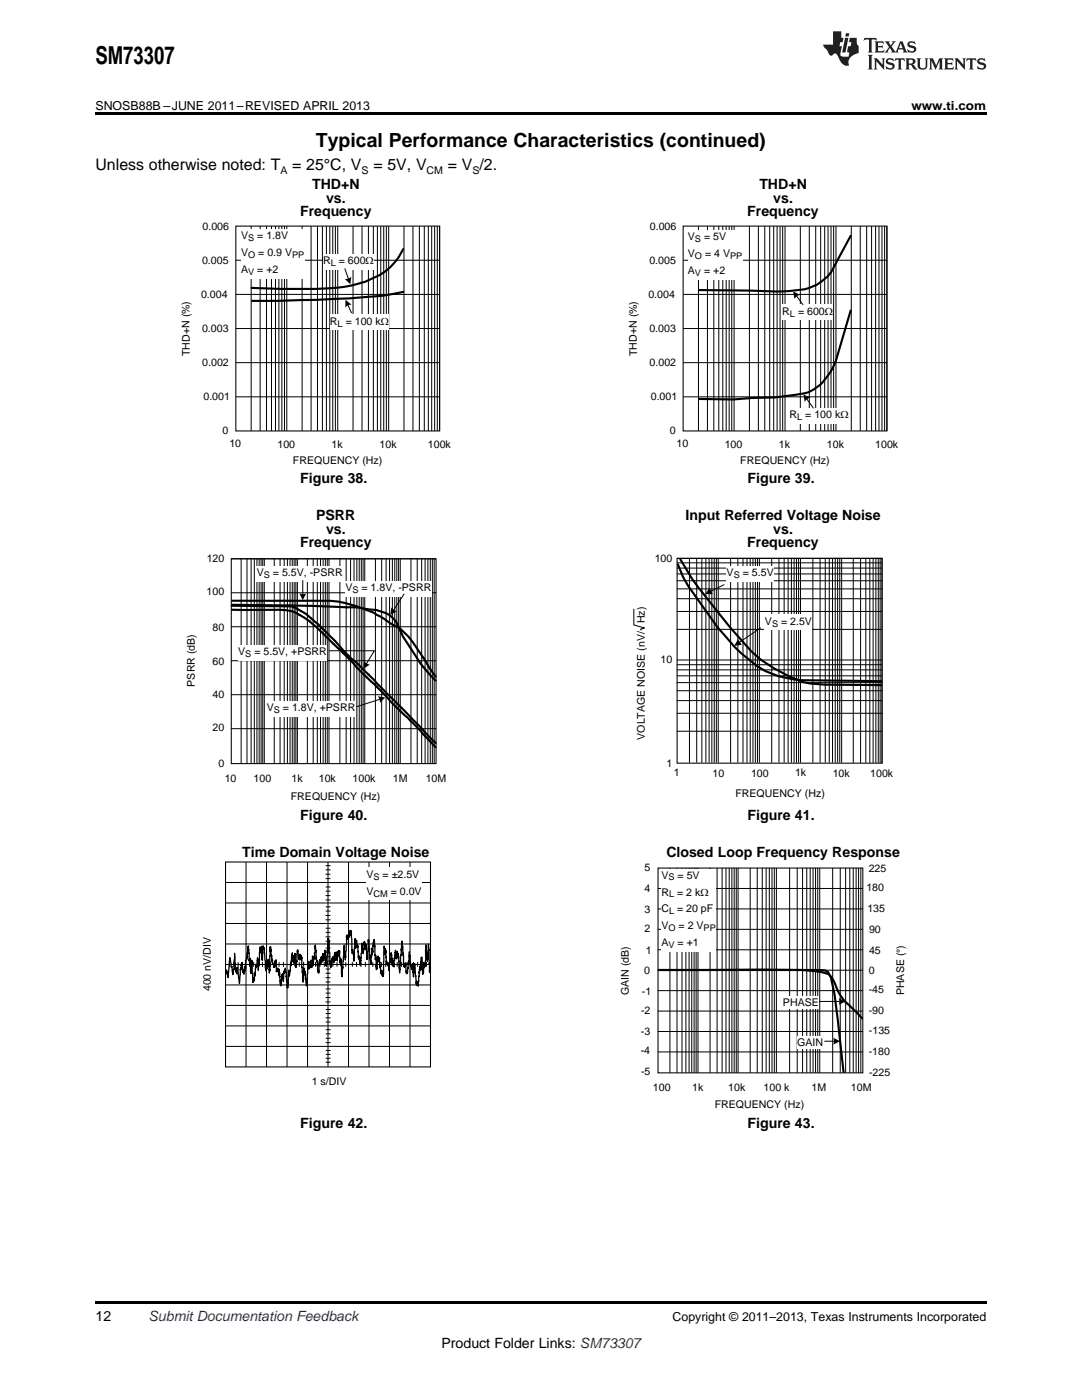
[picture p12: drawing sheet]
<svg xmlns="http://www.w3.org/2000/svg" width="216mm" height="279mm" viewBox="0 0 216 279" stroke-linecap="round" stroke-linejoin="round" font-family="sans-serif">
<path d="M19 259.7h177.8v.5h-177.8z" fill="#000"/>
<g fill="#fff">
<path d="M66.9 226.8h.3v.7h-.3z"/>
<path d="M156.1 226.8h.4v.7h-.4z"/>
</g>
<path d="M131.4 193.6h28.8l3.9 .4a3.1 3.1 0 0 1 2.5 2.3 9.1 9.1 0 0 0 3 4.4l2.4 2.5M131.7 193.6h31.8l1.4 .2 .4 .3 .5 1 .7 3.4 1.8 15.4" fill="none" stroke="#000" stroke-width=".42"/>
<path d="M131.3 173.2h40.9v40.9h-40.9z" fill="none" stroke="#000" stroke-width=".21"/>
<g fill="none" stroke="#000" stroke-width=".2">
<path d="M131.3 177.3h40.8M133.7 173.2v40.9M135.1 173.2v40.9M136.1 173.2v40.9M136.9 173.2v40.9M137.5 173.2v40.9M138 173.2v40.9M138.5 173.2v40.9M138.9 173.2v40.9M139.3 173.2v40.9M141.7 173.2v40.9M143.1 173.2v40.9"/>
<path d="M144.1 173.2v40.9M144.9 173.2v40.9M145.5 173.2v40.9M146 173.2v40.9M146.5 173.2v40.9M146.9 173.2v40.9M147.3 173.2v40.9M149.7 173.2v40.9M151.1 173.2v40.9M152.1 173.2v40.9M152.9 173.2v40.9M153.5 173.2v40.9"/>
<path d="M154 173.2v40.9M154.5 173.2v40.9M154.9 173.2v40.9M157.6 173.2v40.9M159.1 173.2v40.9M160.1 173.2v40.9M161 173.2v40.9M161.7 173.2v40.9M162.2 173.2v40.9M162.7 173.2v40.9M163.2 173.2v40.9M163.6 173.2v40.9"/>
<path d="M166.2 173.2v40.9M167.7 173.2v40.9M168.7 173.2v40.9M169.6 173.2v40.9M170.3 173.2v40.9M170.8 173.2v40.9M171.3 173.2v40.9M171.8 173.2v40.9M131.3 181.4h40.8M131.3 185.5h40.8M131.3 189.5h40.8M131.3 193.6h40.8"/>
<path d="M131.3 197.7h40.8M131.3 201.8h40.8M131.3 205.9h40.8M131.3 209.9h40.8"/>
</g>
<g fill="#fff">
<path d="M156.2 198.9h7.2v2.5h-7.2z" fill-rule="evenodd"/>
<path d="M159.1 206.9h5.2v2.5h-5.2z" fill-rule="evenodd"/>
</g>
<path d="M163.5 199.9h4.2M164.5 207.8h2.1" fill="none" stroke="#000" stroke-width=".2"/>
<g fill="#000">
<path d="M167.3 199.2l1.4 .7-1.4 .6a1.53 1.53 0 0 0 0-1.3z" fill-rule="evenodd"/>
<path d="M166.3 207.1l1.3 .7-1.3 .7a1.53 1.53 0 0 0 0-1.4z" fill-rule="evenodd"/>
</g>
<path d="M132 173.3h10.8v16.6h-10.8z" fill-rule="evenodd" fill="#fff"/>
<g fill="none" stroke="#000" stroke-width=".2">
<path d="M45 176.1h40.9M49.1 172v40.9M53.2 172v40.9M57.3 172v40.9M61.4 172v40.9M65 178.7h.9M65 174.5h.9M65 179.6h.9M65 175.3h.9M65 177.9h.9M65 177h.9M65 173.6h.9"/>
<path d="M65 172.8h.9M65.4 172v40.9M69.5 172v40.9M73.6 172v40.9M77.7 172v40.9M81.8 172v40.9M45 196.6h40.9M45 192.5h40.9M45 188.4h40.9M45 184.3h40.9M45 180.2h40.9M45.8 192.1v.8"/>
<path d="M46.6 192.1v.8M47.5 192.1v.8M48.4 192.1v.8M49.8 192v.9M50.6 192v.9M51.5 192.1v.8M52.4 192v.9M54 192v.9M54.8 192v.9M55.7 192.1v.8M56.6 192v.9M58 192v.8"/>
<path d="M58.8 192v.8M59.7 192v.9M60.6 192v.9M62.1 192v.9M62.9 192v.9M63.8 192.1v.8M64.7 192v.9M65 199.1h.9M65 195.1h.9M65 190.9h.9M65 187h.9M65 182.7h.9"/>
<path d="M65 200h.9M65 196h.9M65 191.8h.9M65 187.8h.9M65 183.6h.9M65 198.2h.9M65 197.4h.9M65 194.2h.9M65 193.4h.9M65 190.1h.9M65 189.2h.9M65 186.1h.9"/>
<path d="M65 185.2h.9M65 181.8h.9M65 181h.9M66.4 192v.9M67.2 192v.9M68.1 192.1v.8M69 192v.9M70.3 192v.9M71.1 192v.9M72 192.1v.8M72.9 192v.9M74.4 192.1v.8"/>
<path d="M75.2 192.1v.8M76.1 192.1v.8M77 192.1v.8M78.4 192v.9M79.3 192v.9M80.1 192.1v.8M81 192v.9M82.5 192v.9M83.3 192v.9M84.2 192.1v.8M85.1 192v.9M45 208.8h40.9"/>
<path d="M45 204.7h40.9M45 200.7h40.9M65 211.2h.9M65 207.2h.9M65 203.1h.9M65.1 212h.8M65.1 208.1h.8M65.1 204h.8M65.1 210.4h.8M65.1 209.7h.8M65.1 206.3h.8M65.1 205.5h.8"/>
<path d="M65.1 202.3h.8M65.1 201.5h.8"/>
</g>
<path d="M45 172h40.9v40.9h-40.9z" fill="none" stroke="#000" stroke-width=".21"/>
<path d="M73.1 173.2h11v6.3h-11z" fill-rule="evenodd" fill="#fff"/>
<path d="M45.2 193.6v.7l.1-.5 .2 1.3 .4-4 .2 1.9 .2-.1 .2 1.6v-.5l.1 .1v-.7l.1 .1 .1-3.2 .2 2v1.2v-.2v.7l.1-.5 .1 .5v-.9l.1 1.3 .1-1.4 .4 3.3 .3-3.7 .1 .1 .1-.6 .2 2 .1-.4v.4v-.5l.1 .8v-.9l.1 .8v-.8l.1 .3v-1.1l.1 .6v-1.6l.2-.1v-.7v.6v-.8l.1 .4v-.9l.1 .2 .2-1.6v1.5l.1-.1v1.6l.1-.3v.3l.1-.6 .2 3.1 .1-2.7 .1 .2 .2 4.3v-.4l.1 .2v-.7l.2 .4-.1-1.4 .1 .2 .1-.3v.7l.1-1.5 .1-.6v.4l.1-.5v.2l.2-1.7v.5l.1-.2v2.3l.2-1.9 .1 .2 .1-3 .2 1.2 .1-1.4 .1 2.7v-.9l.1 1 .1-2.8 .1 .7 .1-.5 .1 .7-.1 .6 .1-.1 .2 3.5 .1-1.5 .1 1.1 .1-1 .1 1 .1-1.8 .2 2.7 .1-.8 .1 .3-.1-3 .2-1.8 .3 3.1 .1-.4v.7h.2v.8v-.7l.1 .7v-.7l.1 .6 .1-1.3 .1 .6 .1-.8v2.4l.1-.5v.5l.1-.6 .1 .4v-.5l.1 .8 .1-.7v.6l.1-.5v1.4l.1-.7 .2 2.7 .3-2.3v.4l.1-.6 .1 1.6 .1-2 .1 .4 .2-1.1 .5 4 .2-3.6 .1 1.3v-1l.1 .8 .1-1.1v.2l.1-1.6 .1 .5 .2-2.3v.3v-.5l.2 1.8 .1-1.2v1.4l.1-1.5 .1 .4v-.8l.1 .3 .1-.2 .1 2.7 .3-3.5 .3 2 .2-1.2 .1 1.2 .1-.9 .1 .6v-.2v2l.1-.1v1.1l.1-.3v2.2l.1-1.8 .1 .1v-1.2l.1 1.2v-1v1l.2-.5-.1 .8 .1-.3 .2 2.5 .3-2.5v-2.5l.2 1.6 .1-.9 .1 .7v-1.3l.2 .3v-.6l.1 1.5v-1.2l.1 1.2 .2-2.3 .1 1.9 .2-1.9 .1 .5 .1-2.7 .2 2.9v-.5l.2 1.8 .1-.5v1.7l.1-.5 .1 .7 .1-2.4 .1 .8v-1.1l.1 1 .3-1.7 .1 1.2 .1-1.7 .2 1.5 .3-2.2 .1 2.6v-.2l.2 .9 .2-3.7v.6l.1-2.6v2.1l.1-1.9v.6l.1-.3 .2 5.3 .1-.7v.8l.1-1.5 .1 .5 .2-1.1v.7v-.8l.2 1.2 .2-2 .1 1.6 .1-1.7h.2v1.5v-.2l.1 .4 .1-1.6v.5v-.7l.1 .9 .1-1.1 .1 .6 .1-.5v2.4l.2-.9v.6l.1-.3 .1 3.3 .5-6.3 .2 3 .2-3.2h.1l-.1-1.6 .1 .4 .1-.6 .1 .9 .1-.7v.5l.1-1v.7l.1-.6v.6l.1-.6v.3l.1-1 .1 .8v-.8l.1 .5v-.3l.2 4.4 .1-.8 .2 2.3 .3-4.5 .1 2v-.7l.1 .5v-.5l.1 .2-.1-1.2 .2 1.5 .1-.5v.5v-.3l.1 2.3 .1-.3v.3l.1-.4 .2 1.9 .2-2.3h.1v-2.1l.3 2.1 .2-2.4 .2 1.7 .2-1.1 .1 3 .1-1v.8v-1.3l.2-.2v-2.3l.2 3.2 .1-.2 .3 1.9v-3.2l.2 1.4v-.8l.1 .2v-1.3l.1 .2 .2-1.4 .2 4 .1-.8v.6l.1-.2v2.4v-.8l.1 .7 .2-2.5 .1 1.1v-1.2l.1 .9v-.6l.1 .6v-.6l.1 1.8v-.2l.2 1.6 .1-.4v.6l.1-.9 .1 1.1v-.4l.1 .5v-.7l.1 .8 .1-6.1 .2 1.7 .1-1.1v.8l.1-.5 .1 2.4v-.4l.2 .8v-.4v.6l.1-.5v.5l.1-.3 .1 .6v-.3v1l.2-2.1v.6l.1-.6 .1 .5 .1-2 .1 2.5 .2-1.4v1.2v-.5l.1 .9v-.5v.6l.1-.6v.7l.3-3.4 .1 1.7 .1-1.1v1.2l.1-1.6 .1 1.2v-.5l.1 .4 .1-.6v.8l.1-.2 .1 3.3 .5-6.4 .4 5.1 .1-.4v.6l.1-.8 .1 .4 .1-.5v1.8l.1-.2v.5l.1-.6v.6l.1-1.2 .1 .2v-1.2l.1 .4v-.8h.1l.1-1.7v.8l.2-.1-.1 1.7 .1-.5v.8l.1-.3v.6l.1-.4 .1 .9 .1-1.2 .2 2.7 .2-2.7 .4 4.3 .1-.8 .2 .8v-.4l.1 .6v-2l.2 .1-.1-1 .1 .4 .1-1.5v.8v-.6l.2 .6v-1.7l.1 .4 .1-1.3 .2 3.5v-.8l.1 .5 .1-2.1 .1 1v-.6l.2 .3 .1-4.2 .3 3.2 .2-3.4 .3 5.7" fill="none" stroke="#000" stroke-width=".25"/>
<g fill="#fff">
<path d="M66.9 165.4h.3v.7h-.3z"/>
<path d="M156.1 165.4h.4v.7h-.4z"/>
</g>
<path d="M46.4 119.9h8.6M55.1 119.9h3.2M58.3 119.9h3.5a23.3 23.3 0 0 1 11.4 1.9l1.5 .5 3.1 2.1a9.3 9.3 0 0 1 4.6 3.7l4.5 6.9M46.2 120.9l11.9 .1 .5 .2a13.7 13.7 0 0 1 4.1 2.8 61.7 61.7 0 0 1 6.1 6.2l5.7 5.4 12.4 12.7M46.3 121.7h9.5a7.4 7.4 0 0 1 4.9 1.6 56.7 56.7 0 0 1 6.8 6.1l4.7 4.9 2.5 2.2 4.2 4.5 2.4 2.2 5.6 5.9M46.3 120.7l7.7 .1M54 120.8h3.8M57.8 120.8l11.4 .4M69.1 121.2h2l4.1 .6M75.2 121.8a5.6 5.6 0 0 1 4.7 4.1l.5 1.1 3.6 5.5M83.9 132.4l3 3.4" fill="none" stroke="#000" stroke-width=".42"/>
<g fill="none" stroke="#000" stroke-width=".2">
<path d="M46.2 111.5h40.8M46.2 118.3h40.8M48.1 111.5v40.9M49.3 111.5v40.9M50.1 111.5v40.9M50.7 111.5v40.9M51.3 111.5v40.9M51.7 111.5v40.9M52.1 111.5v40.9M52.4 111.5v40.9M52.7 111.5v40.9M54.7 111.5v40.9"/>
<path d="M55.9 111.5v40.9M56.7 111.5v40.9M57.3 111.5v40.9M57.9 111.5v40.9M58.3 111.5v40.9M58.7 111.5v40.9M59 111.5v40.9M59.3 111.5v40.9M61.3 111.5v40.9M62.5 111.5v40.9M63.3 111.5v40.9M64 111.5v40.9"/>
<path d="M64.5 111.5v40.9M64.9 111.5v40.9M65.3 111.5v40.9M65.6 111.5v40.9M67.8 111.5v40.9M69.1 111.5v40.9M70 111.5v40.9M70.6 111.5v40.9M71.2 111.5v40.9M71.7 111.5v40.9M72.1 111.5v40.9M72.4 111.5v40.9"/>
<path d="M72.8 111.5v40.9M74.9 111.5v40.9M76.2 111.5v40.9M77 111.5v40.9M77.7 111.5v40.9M78.3 111.5v40.9M78.8 111.5v40.9M79.2 111.5v40.9M79.5 111.5v40.9M79.9 111.5v40.9M82 111.5v40.9M83.3 111.5v40.9"/>
<path d="M84.1 111.5v40.9M84.8 111.5v40.9M85.4 111.5v40.9M85.9 111.5v40.9M86.3 111.5v40.9M86.6 111.5v40.9M46.2 125.1h40.8M46.2 131.9h40.8M46.2 138.6h40.8M46.2 145.4h40.8"/>
</g>
<path d="M46.2 111.5h40.8v40.9h-40.8z" fill="none" stroke="#000" stroke-width=".21"/>
<g fill="#fff">
<path d="M51.2 113h17.2v3h-17.2z" fill-rule="evenodd"/>
<path d="M68.9 116h17.2v3h-17.2z" fill-rule="evenodd"/>
<path d="M47.5 128.8h17.7v3h-17.7z" fill-rule="evenodd"/>
<path d="M53.2 139.9h17.7v3h-17.7z" fill-rule="evenodd"/>
</g>
<g fill="none" stroke="#000" stroke-width=".2">
<path d="M60.4 115.9v2.8M80.6 118.6l-2.1 3.3M135.1 119.5h40.9M135.1 117.5h40.9M135.1 115.9h40.9M135.1 114.5h40.9M135.1 113.4h40.9M135.1 112.3h40.9M135.1 111.4h40.9v40.9M137.6 111.4v40.7M139 111.4v40.7M140 111.4v40.7"/>
<path d="M140.8 111.4v40.7M141.5 111.4v40.7M142 111.4v40.7M142.5 111.4v40.7M142.9 111.4v40.7M143.3 111.4v40.7M145.8 111.4v40.7M147.2 111.4v40.7M148.3 111.4v40.7M149.1 111.4v40.7M149.7 111.4v40.7M150.2 111.4v40.7"/>
<path d="M150.7 111.4v40.7M151.1 111.4v40.7M151.5 111.4v40.7M154 111.4v40.7M155.4 111.4v40.7M156.5 111.4v40.7M157.3 111.4v40.7M157.9 111.4v40.7M158.5 111.4v40.7M158.9 111.4v40.7M159.4 111.4v40.7M159.7 111.4v40.7"/>
<path d="M162.2 111.4v40.7M163.6 111.4v40.7M164.7 111.4v40.7M165.5 111.4v40.7M166.1 111.4v40.7M166.7 111.4v40.7M167.1 111.4v40.7M167.6 111.4v40.7M167.9 111.4v40.7M170.3 111.5v40.7M171.7 111.5v40.7M172.8 111.5v40.7"/>
<path d="M173.6 111.5v40.7M174.2 111.5v40.7M174.8 111.5v40.7M175.2 111.5v40.7M175.6 111.5v40.7M65.7 129.9h9l-1.6 2.7M75.9 139.5l-4.8 1.6M126.5 121.6v3.1l2.1 .6-.8 .3 .1 .1M135.1 139.8h40.9M135.1 137.8h40.9M135.1 136.2h40.9M135.1 134.9h40.9"/>
<path d="M135.1 133.7h40.9M135.1 132.7h40.8M135.1 131.7h40.9M135.1 125.6h40.8M135.1 122h40.9M135.1 145.9h40.9M135.1 142.3h40.9"/>
</g>
<g fill="#000">
<path d="M59.7 118.4a1.53 1.53 0 0 0 1.4 0l-.7 1.4z" fill-rule="evenodd"/>
<path d="M72.6 131.9a1.53 1.53 0 0 0 1.2 .7l-1.3 .8z" fill-rule="evenodd"/>
<path d="M75.4 139l1.5 .2-1.1 1.1a1.52 1.52 0 0 0-.4-1.3z" fill-rule="evenodd"/>
<path d="M78.1 121.2a1.54 1.54 0 0 0 1.1 .8l-1.3 .7z" fill-rule="evenodd"/>
</g>
<path d="M135.1 111.4h40.9v40.9h-40.9z" fill="none" stroke="#000" stroke-width=".21"/>
<path d="M152.6 122.7h9.4v3h-9.4z" fill-rule="evenodd" fill="#fff"/>
<path d="M144.5 116.7l-2.8 1.3M151.8 125.3l-4.3 2.9" fill="none" stroke="#000" stroke-width=".2"/>
<path d="M141.6 117.4l.6 1.2h-1.5zM147.3 127.6l.7 1.1-1.5 .2z" fill="#000"/>
<path d="M135.3 112.6l1 2.6 1 1.7 5.9 8.3 1.3 1.5a29.2 29.2 0 0 0 8.2 7.2l2.6 1 4.3 .8 16.2 .2M135.8 111.6l2.3 4a201 201 0 0 0 11.9 14.4 27.8 27.8 0 0 0 11.6 6.4l2.9 .2 11.3 .1" fill="none" stroke="#000" stroke-width=".42"/>
<path d="M145 113h9.4v3h-9.4z" fill-rule="evenodd" fill="#fff"/>
<g fill="#fff">
<path d="M66.9 98.2h.3v.7h-.3z"/>
<path d="M156.1 98.2h.4v.7h-.4z"/>
</g>
<g fill="none" stroke="#000" stroke-width=".2">
<path d="M47.1 58.8h40.6M47.1 51.9h40.6M50.1 45.1v40.9M51.9 45.1v40.9M53.2 45.1v40.9M54.2 45.1v40.9M55 45.1v40.9M55.6 45.1v40.9M56.2 45.1v40.9M56.8 45.1v40.9M57.2 45.1v40.9M60.3 45.1v40.9"/>
<path d="M62.1 45.1v40.9M63.3 45.1v40.9M64.3 45.1v40.9M65.1 45.1v40.9M65.8 45.1v40.9M66.4 45.1v40.9M66.9 45.1v40.9M67.4 45.1v40.9M70.4 45.1v40.9M72.2 45.1v40.9M73.5 45.1v40.9M74.5 45.1v40.9"/>
<path d="M75.3 45.1v40.9M76 45.1v40.9M76.6 45.1v40.9M77.1 45.1v40.9M77.6 45.1v40.9M80.6 45.1v40.9M82.4 45.1v40.9M83.7 45.1v40.9M84.7 45.1v40.9M85.5 45.1v40.9M86.1 45.1v40.9M86.7 45.1v40.9"/>
<path d="M87.3 45.1v40.9M87.7 45.1v40.9M47.1 79.2h40.6M47.1 72.4h40.6M47.1 65.6h40.6"/>
</g>
<path d="M47.1 45.1h40.6v40.9h-40.6z" fill="none" stroke="#000" stroke-width=".21"/>
<g fill="#fff">
<path d="M64.5 50.7h10.1v3h-10.1z" fill-rule="evenodd"/>
<path d="M65.8 62.8h11.8v3h-11.8z" fill-rule="evenodd"/>
<path d="M48.1 45.8h12.6v9.8h-12.6z" fill-rule="evenodd"/>
</g>
<g fill="none" stroke="#000" stroke-width=".2">
<path d="M68.8 53.6l.8 2.2M136.3 58.8h40.7M136.3 51.9h40.7M139.4 45.1v40.9M141.2 45.1v40.9M142.4 45.1v40.9M143.4 45.1v40.9M144.2 45.1v40.9M144.9 45.1v40.9M145.5 45.1v40.9M146 45.1v40.9M146.5 45.1v40.9"/>
<path d="M149.5 45.1v40.9M151.3 45.1v40.9M152.6 45.1v40.9M153.6 45.1v40.9M154.4 45.1v40.9M155.1 45.1v40.9M155.7 45.1v40.9M156.2 45.1v40.9M156.6 45.1v40.9M159.7 45.1v40.9M161.5 45.1v40.9M162.8 45.1v40.9"/>
<path d="M163.8 45.1v40.9M164.6 45.1v40.9M165.2 45.1v40.9M165.8 45.1v40.9M166.3 45.1v40.9M166.8 45.1v40.9M169.9 45.1v40.9M171.7 45.1v40.9M172.9 45.1v40.9M173.9 45.1v40.9M174.7 45.1v40.9M175.4 45.1v40.9"/>
<path d="M176 45.1v40.9M176.5 45.1v40.9M177 45.1v40.9M69.4 60.8l.7 1.6M136.3 79.2h40.7M136.3 72.4h40.7M136.3 65.6h40.7"/>
</g>
<g fill="#000">
<path d="M68.9 59.8l1.2 1a1.53 1.53 0 0 0-1.2 .6z" fill-rule="evenodd"/>
<path d="M68.8 55.7a1.53 1.53 0 0 0 1.3-.5l-.2 1.5z" fill-rule="evenodd"/>
</g>
<path d="M80.5 58.3l-4.3 .8-6.5 .4-14.2 .5-5.2 .1M80.5 49.7a12.1 12.1 0 0 1-7.6 6.5 29.9 29.9 0 0 1-10.1 1.5h-6.8l-5.8-.2M169.7 47.1l-2.5 4.7a9.6 9.6 0 0 1-9.8 6.3l-2.2 .1-15.7-.3M169.7 62l-2.9 10.1a9.9 9.9 0 0 1-6.2 6.4l-6 .8-4.5 .1-3.8 .3-6.8-.1" fill="none" stroke="#000" stroke-width=".42"/>
<path d="M136.3 45.1h40.7v40.9h-40.7z" fill="none" stroke="#000" stroke-width=".21"/>
<g fill="#fff">
<path d="M156.1 60.8h10.1v3h-10.1z" fill-rule="evenodd"/>
<path d="M157.5 81.5h11.8v3h-11.8z" fill-rule="evenodd"/>
<path d="M137.3 45.9h10.8v9.8h-10.8z" fill-rule="evenodd"/>
</g>
<path d="M158.9 59l1.3 1.8M160.9 79.5l1.4 1.9" fill="none" stroke="#000" stroke-width=".2"/>
<g fill="#000">
<path d="M158.3 58.2l1.3 .7a1.53 1.53 0 0 0-1.1 .8z" fill-rule="evenodd"/>
<path d="M160.3 78.7l1.4 .7a1.53 1.53 0 0 0-1.1 .8z" fill-rule="evenodd"/>
</g>
<path d="M19 22.5h177.8v.5h-177.8z" fill="#000"/>
<g fill="#231f20">
<path d="M172.5 7.6l-.1 .5 .4-.2h.6v.1v2.1l-.2 .4h.9l-.2-.4v-2.1l.1-.1h.5l.5 .2-.2-.5zM174.5 8.3l.2 .3v1.5l-.2 .4h1.8l.2-.6a1.04 1.04 0 0 1-1.3 .2v-.7h.6l.3 .2v-.6l-.3 .2h-.6v-.6l.8-.1 .4 .3-.2-.5zM176.5 8.3l.9 1.1-.9 1.1h.8l-.2-.2 .4-.7 .5 .7-.2 .2h1.5l-.2-.2 .2-.4h.9l.1 .4-.2 .2h1l-.3-.3-.7-1.9h-.5l-.9 2-.8-1 .9-1h-.8l.1 .3-.4 .5-.3-.6 .1-.2zM179.7 8.6l.4 1h-.7zM181.3 8.4a.63 .63 0 0 0-.2 .7 .63 .63 0 0 0 .6 .4l.6 .2 .1 .2a.75 .75 0 0 1-.7 .4 .75 .75 0 0 1-.6-.5l.1 .7 .1-.1a1.11 1.11 0 0 0 1.5-.6 1.13 1.13 0 0 0-1.2-.8l-.1-.4a1.04 1.04 0 0 1 1.2 .2l-.2-.5-.2 .1-.4-.2zM173.2 10.9l.2 .4v2.2l-.2 .4h1l-.3-.4v-2.2l.3-.4zM174.3 11.6l.3 .4v1.5l-.3 .4h.8l-.2-.4v-1.3l1.5 1.7v-1.9l.2-.4h-.7l.2 .4v.9l-1.1-1.3zM177 11.8a.62 .62 0 0 0-.2 .7 .62 .62 0 0 0 .6 .4l.6 .1 .1 .3a.76 .76 0 0 1-.7 .3 .76 .76 0 0 1-.7-.4l.2 .7 .1-.1a1.11 1.11 0 0 0 1.5-.6 1.13 1.13 0 0 0-1.2-.8l-.1-.4a1.04 1.04 0 0 1 1.2 .2l-.2-.6-.2 .1-.5-.1zM178.7 11.6l-.2 .6a.61 .61 0 0 1 .8-.3v1.6l-.2 .4h.9l-.2-.4v-1.6a.63 .63 0 0 1 .7 .3l-.1-.6zM180.6 11.6l.3 .4v1.5l-.3 .4h1l-.2-.2-.1-.8 .6 .2a.76 .76 0 0 0 1.2 .7l-1-1a.58 .58 0 0 0 .6-.5 .58 .58 0 0 0-.5-.6zM181.4 11.9h.1a.45 .45 0 0 1 .5 .1 .45 .45 0 0 1 .1 .5l-.8 .2zM182.9 11.6l.2 .2a2.17 2.17 0 0 0 .3 1.9 .99 .99 0 0 0 1.6-.6v-1.1l.2-.4h-.7l.2 .2a1.92 1.92 0 0 1-.2 1.8 .6 .6 0 0 1-.9-.5v-1.1l.2-.4zM185.4 11.6l.2 .4v1.5l-.2 .4h.7l-.2-.4v-1.4l.8 1.8 .8-1.8v1.4l-.2 .4h.9l-.2-.4v-1.5l.2-.4h-.8l-.6 1.5-.6-1.5zM188.4 11.6l.2 .4v1.5l-.2 .4h1.8l.1-.6a1.04 1.04 0 0 1-1.2 .1v-.6h.5l.4 .2v-.6l-.4 .2h-.5v-.7h.8l.3 .3-.1-.6zM190.5 11.6l.2 .4v1.5l-.2 .4h.7l-.2-.4v-1.3l1.5 1.7v-1.9l.2-.4h-.7l.2 .4v.9l-1.1-1.3zM192.9 11.6l-.1 .6a.61 .61 0 0 1 .7-.3l.1 1.6-.3 .4h1l-.3-.4 .1-1.6a.63 .63 0 0 1 .7 .3l-.1-.6zM195.2 11.8a.62 .62 0 0 0-.2 .7 .62 .62 0 0 0 .6 .4l.6 .1 .1 .3a.76 .76 0 0 1-.7 .3 .76 .76 0 0 1-.6-.4l.1 .7 .1-.1a1.11 1.11 0 0 0 1.6-.6 1.13 1.13 0 0 0-1.3-.8l-.1-.4a1.04 1.04 0 0 1 1.2 .2l-.1-.6-.2 .1-.5-.1z"/>
<path d="M166.2 6.3v2.6h-1.9v.4l.8 .9a.91 .91 0 0 0 1 .8 .56 .56 0 0 1 .5-.3 .56 .56 0 0 1 .5 .3l.4 .8a1.53 1.53 0 0 0 1.9 1.2 1.54 1.54 0 0 1 1-2.1l.9-.3v-1.4a1.52 1.52 0 0 1-.4-1.6h-1.3l-.2 .8h.5l-.2 .8h-.5l-.1 1v.2l.4 .1-.2 .8a1.93 1.93 0 0 1-1.6-.3l.3-1.8h-.5l.2-.8h.4l.2-.8h-.4v-1.3zM168.6 7.6l-.6 2.9h.7l.6-2.9zM168.8 6.6l-.1 .7h.6l.2-.7z"/>
</g>
<text font-size="4.9" x="19" y="12.8">SM73307</text>
<text font-size="3.9" x="63" y="29.3">Typical Performance Characteristics (continued)</text>
<g font-size="3.2">
<text x="19" y="34">Unless otherwise noted: T</text>
<text x="58.3" y="34">= 25°C, V</text>
<text x="74.5" y="34">= 5V, V</text>
<text x="89.4" y="34">= V /2.</text>
</g>
<g font-size="2.8">
<text x="62.3" y="37.7">THD+N</text>
<text x="65.1" y="40.4">vs.</text>
<text x="151.5" y="37.7">THD+N</text>
<text x="154.3" y="40.4">vs.</text>
<text x="59.9" y="43.1">Frequency</text>
<text x="149.1" y="43.1">Frequency</text>
<text x="59.9" y="96.4">Figure 38.</text>
<text x="149.2" y="96.4">Figure 39.</text>
<text x="63.1" y="103.9">PSRR</text>
<text x="65.1" y="106.5">vs.</text>
<text x="136.8" y="103.9">Input Referred Voltage Noise</text>
<text x="154.3" y="106.5">vs.</text>
<text x="59.9" y="109.2">Frequency</text>
<text x="149.1" y="109.2">Frequency</text>
<text x="59.9" y="163.6">Figure 40.</text>
<text x="149.2" y="163.6">Figure 41.</text>
<text x="48.3" y="171">Time Domain Voltage Noise</text>
<text x="133" y="171">Closed Loop Frequency Response</text>
<text x="59.9" y="225.1">Figure 42.</text>
<text x="149.2" y="225.1">Figure 43.</text>
<text x="19" y="263.6">12</text>
<text x="88.1" y="269">Product Folder Links: SM73307</text>
</g>
<text font-size="2.8" fill="#0000c8" x="29.6" y="263.6">Submit Documentation Feedback</text>
<g font-size="2.5">
<text x="19" y="21.9">SNOSB88B –JUNE 2011–REVISED APRIL 2013</text>
<text x="181.9" y="21.9">www.ti.com</text>
<text x="134.2" y="263.6">Copyright © 2011–2013, Texas Instruments Incorporated</text>
</g>
<g font-size="2.1">
<text x="56" y="34.6">A</text>
<text x="72.1" y="34.6">S</text>
<text x="85.1" y="34.6">CM</text>
<text x="94.3" y="34.6">S</text>
<text x="40.4" y="45.8">0.006</text>
<text x="48.1" y="47.8">V</text>
<text x="51.3" y="47.8">= 1.8V</text>
<text x="129.7" y="45.8">0.006</text>
<text x="137.3" y="47.9">V</text>
<text x="140.5" y="47.9">= 5V</text>
<text x="40.3" y="52.6">0.005</text>
<text x="48.1" y="51.1">V</text>
<text x="51.5" y="51.1">= 0.9 V</text>
<text x="64.5" y="52.7">R</text>
<text x="67.6" y="52.7">= 600:</text>
<text x="129.6" y="52.6">0.005</text>
<text x="137.3" y="51.3">V</text>
<text x="140.7" y="51.3">= 4 V</text>
<text x="40.1" y="59.4">0.004</text>
<text x="48.1" y="54.5">A</text>
<text x="51.3" y="54.5">= +2</text>
<text x="129.4" y="59.4">0.004</text>
<text x="137.3" y="54.7">A</text>
<text x="140.5" y="54.7">= +2</text>
<text x="65.8" y="64.8">R</text>
<text x="69" y="64.8">= 100 k</text>
<text x="76" y="64.8">:</text>
<text x="156.1" y="62.8">R</text>
<text x="159.2" y="62.8">= 600</text>
<text x="164.6" y="62.8">:</text>
<text x="37.9" y="71.1" transform="rotate(-90 37.9 71.1)">THD+N (%)</text>
<text x="40.3" y="66.3">0.003</text>
<text x="127.1" y="71.1" transform="rotate(-90 127.1 71.1)">THD+N (%)</text>
<text x="129.6" y="66.3">0.003</text>
<text x="40.4" y="73.1">0.002</text>
<text x="129.6" y="73.1">0.002</text>
<text x="40.6" y="79.9">0.001</text>
<text x="129.9" y="79.9">0.001</text>
<text x="157.5" y="83.5">R</text>
<text x="160.7" y="83.5">= 100 k:</text>
<text x="44.4" y="86.6">0</text>
<text x="45.8" y="89.3">10</text>
<text x="55.4" y="89.3">100</text>
<text x="66.2" y="89.3">1k</text>
<text x="75.7" y="89.3">10k</text>
<text x="85.4" y="89.3">100k</text>
<text x="133.6" y="86.6">0</text>
<text x="135" y="89.3">10</text>
<text x="144.6" y="89.3">100</text>
<text x="155.4" y="89.3">1k</text>
<text x="165" y="89.3">10k</text>
<text x="174.6" y="89.3">100k</text>
<text x="58.4" y="92.6">FREQUENCY (Hz)</text>
<text x="147.7" y="92.6">FREQUENCY (Hz)</text>
<text x="41.3" y="112.2">120</text>
<text x="130.6" y="112.1">100</text>
<text x="41.2" y="118.8">100</text>
<text x="51.2" y="115">V</text>
<text x="54.5" y="115">= 5.5V, -PSRR</text>
<text x="68.9" y="118">V</text>
<text x="72.1" y="118">= 1.8V, -PSRR</text>
<text x="145" y="115">V</text>
<text x="148.2" y="115">= 5.5V</text>
<text x="42.4" y="125.9">80</text>
<text x="128.7" y="124.4" transform="rotate(-90 128.7 124.4)">Hz)</text>
<text x="152.6" y="124.6">V</text>
<text x="155.9" y="124.6">= 2.5V</text>
<text x="47.5" y="130.8">V</text>
<text x="50.8" y="130.8">= 5.5V, +PSRR</text>
<text x="38.9" y="137" transform="rotate(-90 38.9 137)">PSRR (dB)</text>
<text x="42.4" y="132.7">60</text>
<text x="131.8" y="132.3">10</text>
<text x="42.4" y="139.2">40</text>
<text x="53.2" y="141.9">V</text>
<text x="56.4" y="141.9">= 1.8V, +PSRR</text>
<text x="42.4" y="146">20</text>
<text x="128.7" y="147.6" transform="rotate(-90 128.7 147.6)">VOLTAGE NOISE (nV/</text>
<text x="43.6" y="153.1">0</text>
<text x="133" y="153">1</text>
<text x="134.5" y="155">1</text>
<text x="142.2" y="155">10</text>
<text x="149.9" y="155">100</text>
<text x="158.6" y="154.9">1k</text>
<text x="166.2" y="155">10k</text>
<text x="173.7" y="155">100k</text>
<text x="44.8" y="156.1">10</text>
<text x="50.6" y="156.1">100</text>
<text x="58" y="159.7">FREQUENCY (Hz)</text>
<text x="58.2" y="156.1">1k</text>
<text x="63.6" y="156">10k</text>
<text x="70.4" y="156.1">100k</text>
<text x="78.4" y="156">1M</text>
<text x="84.9" y="156.1">10M</text>
<text x="146.7" y="159">FREQUENCY (Hz)</text>
<text x="128.6" y="173.9">5</text>
<text x="73.1" y="175.1">V</text>
<text x="73.1" y="178.5">V</text>
<text x="76.3" y="175.1">= ±2.5V</text>
<text x="78" y="178.5">= 0.0V</text>
<text x="128.6" y="178.1">4</text>
<text x="132" y="175.3">V</text>
<text x="132" y="178.7">R</text>
<text x="135.1" y="178.7">= 2 k</text>
<text x="135.2" y="175.3">= 5V</text>
<text x="139.8" y="178.7">:</text>
<text x="172.9" y="177.9">180</text>
<text x="173.4" y="174">225</text>
<text x="128.6" y="182.1">3</text>
<text x="132" y="182.1">C</text>
<text x="132" y="185.5">V</text>
<text x="135.1" y="182.1">= 20 pF</text>
<text x="135.4" y="185.5">= 2 V</text>
<text x="173.1" y="181.9">135</text>
<text x="128.6" y="186.1">2</text>
<text x="128.9" y="190.4">1</text>
<text x="132" y="188.9">A</text>
<text x="135.2" y="188.9">= +1</text>
<text x="173.4" y="186.2">90</text>
<text x="173.4" y="190.4">45</text>
<text x="42.1" y="197.9" transform="rotate(-90 42.1 197.9)">400 nV/DIV</text>
<text x="128.5" y="194.4">0</text>
<text x="173.3" y="194.5">0</text>
<text x="125.5" y="198.6" transform="rotate(-90 125.5 198.6)">GAIN (dB)</text>
<text x="127.9" y="202.4">-2</text>
<text x="128.1" y="198.6">-1</text>
<text x="156.2" y="200.8">PHASE</text>
<text x="173.3" y="202.4">-90</text>
<text x="173.3" y="198.3">-45</text>
<text x="180.4" y="198.6" transform="rotate(-90 180.4 198.6)">PHASE (°)</text>
<text x="127.9" y="206.5">-3</text>
<text x="159.1" y="208.8">GAIN</text>
<text x="173.4" y="206.4">-135</text>
<text x="127.8" y="210.4">-4</text>
<text x="127.9" y="214.6">-5</text>
<text x="173.3" y="210.6">-180</text>
<text x="173.4" y="214.7">-225</text>
<text x="62.2" y="216.5">1 s/DIV</text>
<text x="130.3" y="217.8">100</text>
<text x="138.1" y="217.8">1k</text>
<text x="142.6" y="221.2">FREQUENCY (Hz)</text>
<text x="145.3" y="217.8">10k</text>
<text x="152.4" y="217.7">100 k</text>
<text x="162" y="217.7">1M</text>
<text x="169.8" y="217.8">10M</text>
</g>
<g font-size="1.8">
<text x="49.5" y="48.2">S</text>
<text x="49.5" y="51.5">O</text>
<text x="58.3" y="51.5">PP</text>
<text x="66" y="53.1">L</text>
<text x="138.7" y="48.3">S</text>
<text x="138.7" y="51.7">O</text>
<text x="145.7" y="51.7">PP</text>
<text x="49.5" y="54.9">V</text>
<text x="138.7" y="55.1">V</text>
<text x="67.4" y="65.2">L</text>
<text x="157.6" y="63.2">L</text>
<text x="159.1" y="83.9">L</text>
<text x="52.6" y="115.4">S</text>
<text x="70.3" y="118.4">S</text>
<text x="146.4" y="115.3">S</text>
<text x="154" y="125">S</text>
<text x="48.9" y="131.2">S</text>
<text x="54.6" y="142.3">S</text>
<text x="74.5" y="175.5">S</text>
<text x="74.5" y="178.9">CM</text>
<text x="133.4" y="175.7">S</text>
<text x="133.5" y="179.1">L</text>
<text x="133.4" y="185.9">O</text>
<text x="133.5" y="182.5">L</text>
<text x="140.4" y="185.9">PP</text>
<text x="133.4" y="189.3">V</text>
</g>
</svg>
